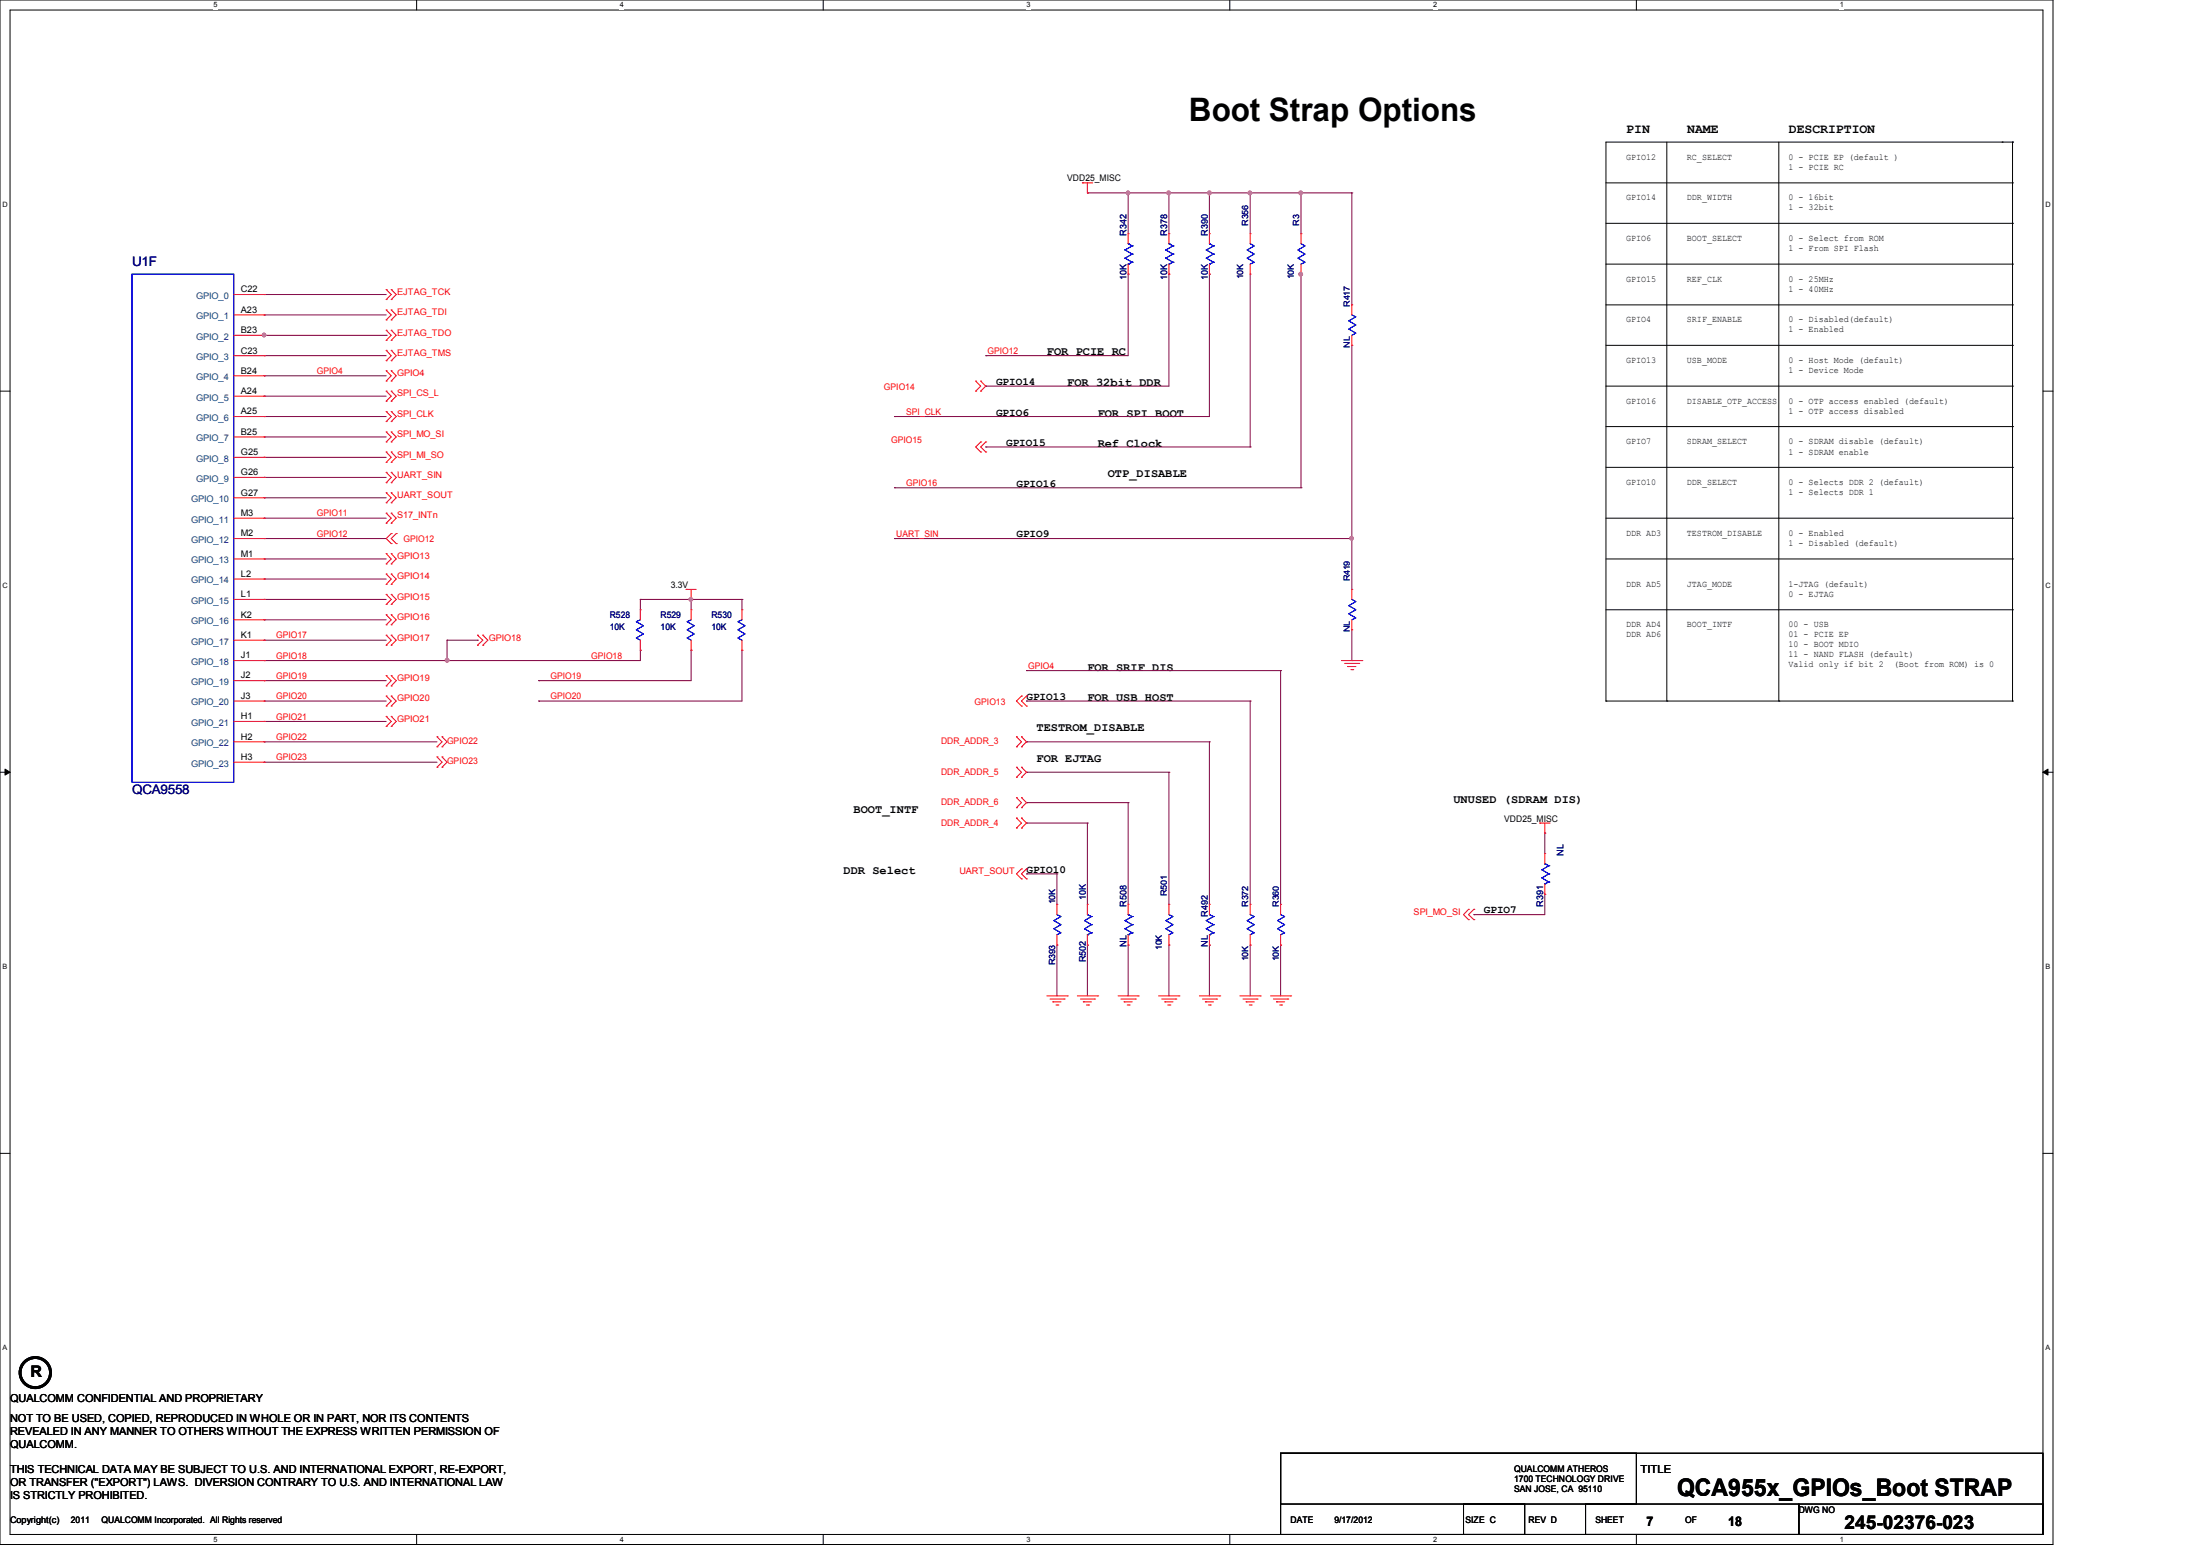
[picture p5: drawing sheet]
<svg xmlns="http://www.w3.org/2000/svg" width="297mm" height="210mm" viewBox="0 0 297 210" stroke-linecap="round" stroke-linejoin="round" font-family="sans-serif">
<path d="M0 0h277v208.4h-277zM1.4 1.4h274.3v205.7h-274.3z" fill="none" stroke="#000" stroke-width=".13"/>
<g fill="#fff">
<path d="M28.8 .1h.5v1.1h-.5z"/>
<path d="M28.8 207.2h.5v1.1h-.5z"/>
</g>
<path d="M56.2 0v1.4M56.2 207.1v1.3" fill="none" stroke="#000" stroke-width=".13"/>
<g fill="#fff">
<path d="M83.7 .1h.5v1.1h-.5z"/>
<path d="M83.7 207.2h.5v1.1h-.5z"/>
</g>
<path d="M111.1 0v1.4M111.1 207.1v1.3" fill="none" stroke="#000" stroke-width=".13"/>
<g fill="#fff">
<path d="M138.5 .1h.6v1.1h-.6z"/>
<path d="M138.5 207.2h.6v1.1h-.6z"/>
</g>
<path d="M165.9 0v1.4M165.9 207.1v1.3" fill="none" stroke="#000" stroke-width=".13"/>
<g fill="#fff">
<path d="M193.4 .1h.5v1.1h-.5z"/>
<path d="M193.4 207.2h.5v1.1h-.5z"/>
</g>
<path d="M220.8 0v1.4M220.8 207.1v1.3" fill="none" stroke="#000" stroke-width=".13"/>
<g fill="#fff">
<path d="M248.2 .1h.6v1.1h-.6z"/>
<path d="M248.2 207.2h.6v1.1h-.6z"/>
<path d="M.3 27.1h.8v1.1h-.8z"/>
<path d="M276 27.1h.7v1.1h-.7z"/>
<path d="M.3 78.5h.8v1.1h-.8z"/>
<path d="M276 78.5h.7v1.1h-.7z"/>
</g>
<path d="M0 52.8h1.4M275.7 52.8h1.3" fill="none" stroke="#000" stroke-width=".13"/>
<g fill="#fff">
<path d="M.3 129.9h.7v1.1h-.7z"/>
<path d="M276 129.9h.6v1.1h-.6z"/>
</g>
<path d="M0 104.2h1.4M275.7 104.2h1.3" fill="none" stroke="#000" stroke-width=".13"/>
<path d="M.7 103.8l.7 .4-.7 .4zM275.7 104.2l.7-.4v.8z" fill="#000" stroke="#000" stroke-width=".13"/>
<g fill="#fff">
<path d="M.3 181.4h.7v1.1h-.7z"/>
<path d="M276 181.4h.6v1.1h-.6z"/>
</g>
<g fill="none" stroke="#000" stroke-width=".13">
<path d="M224.9 19.2v75.4M240 19.2v75.4M270.2 19.2h.1M271.6 19.2h.1M271.6 19.2h-54.9v75.4M271.6 19.2v75.4M216.7 24.7h54.9M216.7 30.1h54.9M216.7 35.6h54.9M271.6 24.7h.1M271.6 30.1h.1M271.6 35.6h.1"/>
<path d="M216.7 41.1h54.9M216.7 46.6h54.9M216.7 52.1h54.9M216.7 57.6h54.9M271.6 41.1h.1M271.6 46.6h.1M271.6 52.1h.1M271.6 57.6h.1M216.7 63.1h54.9M216.7 69.9h54.9M216.7 75.4h54.9M271.6 63.1h.1"/>
<path d="M271.6 69.9h.1M271.6 75.4h.1M216.7 94.6h.1M216.7 94.6h54.9M216.7 82.3h54.9M224.9 94.6h.1M240 94.6h.1M271.6 94.6h.1M271.6 82.3h.1M0 155.7h1.4M275.7 155.7h1.3M172.8 196.1h48v6.9h-48z"/>
<path d="M172.8 196.1h102.9v11h-102.9zM197.5 203h8.2v4.1h-8.2zM214 203h28.7v4.1h-28.7zM242.7 203h33v4.1h-33z"/>
</g>
<g fill="none" stroke="#800040" stroke-width=".13">
<path d="M35.6 39.8h.1M35.6 39.8h16.5M146.7 26h.1M146.7 26h35.7M152.2 26h.1M152.2 37h.1M152.2 26v5.5M152.2 37v11h-19.2M157.7 37h.1M157.7 26h.1M157.7 26v5.5M157.7 37v15.1h-24.7"/>
<path d="M163.2 37h.1M163.2 26h.1M163.2 37v19.2h-42.5M163.2 26v5.5M168.7 26h.1M168.7 26v5.5M168.7 37v23.3M175.6 26h.1M175.6 26v5.5M175.6 37v28.8M182.4 26h.1M182.4 26v15.1"/>
<path d="M35.6 56.2h.1M35.6 59h.1M35.6 50.7h.1M35.6 42.5h.1M35.6 48h.1M35.6 53.5h.1M35.6 56.2h16.5M35.6 59h16.5M35.6 50.7h16.5M35.6 48h16.5M35.6 42.5h16.5M35.6 53.5h16.5"/>
<path d="M35.6 45.3h16.5M52.1 45.3h.1M120.7 56.2h.1M133 48h.1M133 52.1h.1M182.4 46.6h.1M182.4 46.6v32.9M35.6 61.7h.1M35.6 69.9h.1M35.6 75.4h.1M35.6 78.1h.1M35.6 64.4h.1"/>
<path d="M35.6 67.2h.1M35.6 72.7h.1M35.6 61.7h16.5M35.6 69.9h16.5M35.6 75.4h16.5M35.6 78.1h16.5M35.6 64.4h16.5M35.6 67.2h16.5M35.6 72.7h16.5M120.7 72.7h.1M120.7 65.8h.1M120.7 72.7h61.7"/>
<path d="M120.7 65.8h54.9M133 60.3h.1M133 60.3h35.7M168.7 60.3h.1M175.6 65.8h.1M182.4 72.7h.1M35.6 80.9h.1M35.6 83.7h.1M35.6 94.6h.1M35.6 86.4h.1M35.6 97.4h.1M35.6 91.9h.1"/>
<path d="M35.6 89.2h.1M35.6 80.9h16.5M35.6 83.7h16.5M35.6 94.6h16.5M35.6 86.4h16.5M35.6 97.4h16.5M35.6 91.9h16.5M60.3 89.2h.1M60.3 86.4h.1M60.3 86.4h4.1M60.3 86.4v2.8M64.4 86.4h.1"/>
<path d="M72.7 91.9h.1M72.7 94.6h.1M86.4 80.9h.1M86.4 87.8h.1M86.4 80.9h13.7M86.4 87.8v1.4h-50.8M86.4 80.9v1.4M93.3 80.9h.1M93.3 87.8h.1M93.3 80.9v1.4M93.3 87.8v4.1h-20.6M100.1 87.8h.1"/>
<path d="M100.1 80.9h.1M100.1 87.8v6.8h-27.4M100.1 80.9v1.4M138.5 94.6h.1M138.5 90.5h.1M138.5 94.6h30.2M138.5 90.5h34.3M168.7 94.6h.1M168.7 94.6v27.4M172.8 90.5h.1M172.8 90.5v31.5M182.4 89.2h.1"/>
<path d="M182.4 85v4.2M35.6 102.9h.1M35.6 100.1h.1M35.6 100.1h23.4M35.6 102.9h23.4M138.5 117.9h.1M138.5 104.2h.1M138.5 108.3h.1M138.5 111.1h.1M138.5 100.1h.1M138.5 117.9h4.1M138.5 104.2h19.2"/>
<path d="M138.5 108.3h13.7M138.5 111.1h8.2M138.5 100.1h24.7M142.6 117.9h.1M142.6 117.9v4.1M146.7 111.1h.1M146.7 111.1v10.9M152.2 108.3h.1M152.2 108.3v13.7M157.7 104.2h.1M157.7 104.2v17.8M163.2 100.1h.1"/>
<path d="M163.2 100.1v21.9M208.4 112.4h.1M208.4 112.4v2.8M142.6 127.6h.1M142.6 127.6v6.8M146.7 127.6h.1M146.7 127.6v6.8M152.2 127.6h.1M152.2 127.6v6.8M157.7 127.6h.1M157.7 127.6v6.8M163.2 127.6h.1"/>
<path d="M163.2 127.6v6.8M168.7 127.6h.1M168.7 127.6v6.8M172.8 127.6h.1M172.8 127.6v6.8M198.9 123.4h.1M208.4 120.7h.1M208.4 120.7v2.7h-9.5"/>
</g>
<g fill="#f0f" stroke="#f0f" stroke-width=".13">
<circle cx="152.2" cy="26" r=".24"/>
<circle cx="157.7" cy="26" r=".25"/>
<circle cx="182.4" cy="72.6" r=".25"/>
<circle cx="60.3" cy="89.1" r=".25"/>
<circle cx="93.2" cy="80.9" r=".25"/>
<circle cx="163.2" cy="26" r=".25"/>
<circle cx="175.5" cy="26" r=".25"/>
<circle cx="168.7" cy="26" r=".25"/>
<circle cx="175.5" cy="37" r=".25"/>
<circle cx="35.6" cy="45.2" r=".24"/>
</g>
<g fill="none" stroke="#f00" stroke-width=".13">
<path d="M31.5 39.8h4.1M35.6 39.8h.1M52.1 39.1h.1M52.1 39.1l.7 .7-.7 .6M52.8 39.1h.1M52.8 39.1l.7 .7-.7 .6M146 24.7h.1M146 24.7h1.4M146.7 26h.1M146.7 24.7v1.3M152.2 37h.1M152.2 31.5h.1"/>
<path d="M152.2 31.5v1.4M152.2 35.6v1.4M157.7 31.5h.1M157.7 37h.1M157.7 31.5v1.4M157.7 35.6v1.4M163.2 31.5h.1M163.2 37h.1M163.2 31.5v1.4M163.2 35.6v1.4M168.7 31.5h.1M168.7 37h.1"/>
<path d="M168.7 31.5v1.4M168.7 35.6v1.4M175.6 31.5h.1M175.6 37h.1M175.6 31.5v1.4M175.6 35.6v1.4M31.5 42.5h4.1M31.5 45.3h4.1M31.5 48h4.1M31.5 50.7h4.1M31.5 53.5h4.1M31.5 56.2h4.1"/>
<path d="M31.5 59h4.1M35.6 42.5h.1M35.6 45.3h.1M35.6 48h.1M35.6 50.7h.1M35.6 53.5h.1M35.6 56.2h.1M35.6 59h.1M52.1 43.2h.1M52.1 41.8h.1M52.1 45.9h.1M52.1 44.6h.1"/>
<path d="M52.1 48.7h.1M52.1 47.3h.1M52.1 40.4h.1M52.1 54.1h.1M52.1 52.8h.1M52.1 59.6h.1M52.1 58.3h.1M52.1 56.9h.1M52.1 55.5h.1M52.1 51.4h.1M52.1 50h.1M52.1 41.8l.7 .7-.7 .7"/>
<path d="M52.1 44.6l.7 .7-.7 .6M52.1 47.3l.7 .7-.7 .7M52.1 52.8l.7 .7-.7 .6M52.1 58.3l.7 .7-.7 .6M52.1 55.5l.7 .7-.7 .7M52.1 50l.7 .7-.7 .7M52.8 43.2h.1M52.8 41.8h.1M52.8 45.9h.1M52.8 44.6h.1M52.8 48.7h.1M52.8 47.3h.1"/>
<path d="M52.8 40.4h.1M52.8 54.1h.1M52.8 52.8h.1M52.8 59.6h.1M52.8 58.3h.1M52.8 56.9h.1M52.8 55.5h.1M52.8 51.4h.1M52.8 50h.1M52.8 41.8l.7 .7-.7 .7M52.8 44.6l.7 .7-.7 .6M52.8 47.3l.7 .7-.7 .7"/>
<path d="M52.8 52.8l.7 .7-.7 .6M52.8 58.3l.7 .7-.7 .6M52.8 55.5l.7 .7-.7 .7M52.8 50l.7 .7-.7 .7M131.7 52.8h.1M131.7 51.4h.1M131.7 51.4l.6 .7-.6 .7M132.3 51.4h.1M132.3 52.8h.1M132.3 59.6h.1M132.3 51.4l.7 .7-.7 .7M132.3 59.6l-.6 .7 .6 .7"/>
<path d="M133 59.6h.1M133 59.6l-.7 .7 .7 .7M182.4 41.1h.1M182.4 46.6h.1M182.4 41.1v1.4M182.4 45.3v1.3M31.5 61.7h4.1M31.5 64.4h4.1M31.5 67.2h4.1M31.5 69.9h4.1M31.5 72.7h4.1M31.5 75.4h4.1"/>
<path d="M31.5 78.1h4.1M35.6 61.7h.1M35.6 64.4h.1M35.6 67.2h.1M35.6 69.9h.1M35.6 72.7h.1M35.6 75.4h.1M35.6 78.1h.1M52.1 65.2h.1M52.1 63.8h.1M52.1 67.9h.1M52.1 66.5h.1"/>
<path d="M52.1 76.1h.1M52.1 74.7h.1M52.1 78.9h.1M52.1 77.5h.1M52.1 62.4h.1M52.1 61h.1M52.1 70.6h.1M52.1 69.3h.1M52.1 63.8l.7 .6-.7 .8M52.1 66.5l.7 .7-.7 .7M52.1 74.7l.7 .7-.7 .7M52.1 77.5l.7 .6-.7 .8"/>
<path d="M52.1 61l.7 .7-.7 .7M52.1 69.3l.7 .6-.7 .7M52.8 65.2h.1M52.8 63.8h.1M52.8 67.9h.1M52.8 66.5h.1M52.8 76.1h.1M52.8 74.7h.1M52.8 78.9h.1M52.8 77.5h.1M52.8 62.4h.1M52.8 61h.1"/>
<path d="M52.8 70.6h.1M52.8 69.3h.1M52.8 72h.1M52.8 73.4h.1M52.8 63.8l.7 .6-.7 .8M52.8 66.5l.7 .7-.7 .7M52.8 74.7l.7 .7-.7 .7M52.8 77.5l.7 .6-.7 .8M52.8 61l.7 .7-.7 .7M52.8 69.3l.7 .6-.7 .7M52.8 72l-.7 .7 .7 .7M53.5 73.4h.1"/>
<path d="M53.5 72h.1M53.5 72l-.7 .7 .7 .7M92.6 79.5h.1M92.6 79.5h1.3M93.3 79.5v1.4M132.3 61h.1M133 61h.1M182.4 79.5h.1M182.4 79.5v1.4M31.5 89.2h4.1M31.5 80.9h4.1M31.5 83.7h4.1"/>
<path d="M31.5 86.4h4.1M31.5 91.9h4.1M31.5 94.6h4.1M31.5 97.4h4.1M35.6 80.9h.1M35.6 83.7h.1M35.6 86.4h.1M35.6 89.2h.1M35.6 91.9h.1M35.6 94.6h.1M35.6 97.4h.1M52.1 84.3h.1"/>
<path d="M52.1 83h.1M52.1 81.6h.1M52.1 80.2h.1M52.1 87.1h.1M52.1 85.7h.1M52.1 98h.1M52.1 96.7h.1M52.1 92.6h.1M52.1 91.2h.1M52.1 95.3h.1M52.1 93.9h.1M52.1 83l.7 .7-.7 .6"/>
<path d="M52.1 80.2l.7 .7-.7 .7M52.1 85.7l.7 .7-.7 .7M52.1 96.7l.7 .7-.7 .6M52.1 91.2l.7 .7-.7 .7M52.1 93.9l.7 .7-.7 .7M52.8 84.3h.1M52.8 83h.1M52.8 81.6h.1M52.8 80.2h.1M52.8 87.1h.1M52.8 85.7h.1M52.8 98h.1"/>
<path d="M52.8 96.7h.1M52.8 92.6h.1M52.8 91.2h.1M52.8 95.3h.1M52.8 93.9h.1M52.8 83l.7 .7-.7 .6M52.8 80.2l.7 .7-.7 .7M52.8 85.7l.7 .7-.7 .7M52.8 96.7l.7 .7-.7 .6M52.8 91.2l.7 .7-.7 .7M52.8 93.9l.7 .7-.7 .7M59 99.4h.1"/>
<path d="M59 99.4l.6 .7-.6 .7M59.6 99.4h.1M59.6 99.4l.7 .7-.7 .7M64.4 87.1h.1M64.4 85.7h.1M64.4 85.7l.8 .7-.8 .7M65.2 87.1h.1M65.2 85.7h.1M65.2 85.7l.6 .7-.6 .7M86.4 87.8h.1M86.4 82.3h.1M86.4 82.3v1.4"/>
<path d="M86.4 86.4v1.4M93.3 80.9h.1M93.3 87.8h.1M93.3 82.3h.1M93.3 82.3v1.4M93.3 86.4v1.4M100.1 87.8h.1M100.1 82.3h.1M100.1 82.3v1.4M100.1 86.4v1.4M137.2 99.4h.1M137.2 99.4l.6 .7-.6 .7"/>
<path d="M137.8 93.9h.1M137.8 95.3h.1M137.8 99.4h.1M137.8 93.9l-.6 .7 .6 .7M137.8 99.4l.7 .7-.7 .7M138.5 93.9h.1M138.5 95.3h.1M138.5 93.9l-.7 .7 .7 .7M181 89.2h2.8M181.4 89.5h1.9M181.9 90h.1M181.9 90h1.1"/>
<path d="M182.3 90.4h.2M182.4 85h.1M182.4 83.7v1.3M182.5 90.4h.1M183.3 89.5h.1M183.8 89.2h.1M31.5 100.1h4.1M31.5 102.9h4.1M35.6 100.1h.1M35.6 102.9h.1M59 100.8h.1M59 103.5h.1"/>
<path d="M59 102.2h.1M59 102.2l.6 .7-.6 .6M59.6 100.8h.1M59.6 103.5h.1M59.6 102.2h.1M59.6 102.2l.7 .7-.7 .6M137.2 100.8h.1M137.2 103.5h.1M137.2 104.9h.1M137.2 107.7h.1M137.2 109h.1M137.2 110.4h.1"/>
<path d="M137.2 111.8h.1M137.2 103.5l.6 .7-.6 .7M137.2 107.7l.6 .6-.6 .7M137.2 110.4l.6 .7-.6 .7M137.8 118.6h.1M137.8 117.3h.1M137.8 100.8h.1M137.8 104.9h.1M137.8 103.5h.1M137.8 109h.1M137.8 107.7h.1M137.8 111.8h.1"/>
<path d="M137.8 110.4h.1M137.8 117.3l-.6 .6 .6 .7M137.8 103.5l.7 .7-.7 .7M137.8 107.7l.7 .6-.7 .7M137.8 110.4l.7 .7-.7 .7M138.5 118.6h.1M138.5 117.3h.1M138.5 117.3l-.7 .6 .7 .7M207.8 111.1h.1M207.8 111.1h1.4M208.4 112.4h.1M208.4 115.2h.1"/>
<path d="M208.4 111.1v1.3M208.4 115.2v1.4M208.4 119.3v1.4M141.3 134.4h2.7M141.7 134.8h1.9M142.1 135.2h.1M142.1 135.2h1.1M142.5 135.6h.2M142.6 127.6h.1M142.6 122h.1M142.6 122v1.4M142.6 126.2v1.4"/>
<path d="M142.7 135.6h.1M143.6 134.8h.1M144 134.4h.1M145.4 134.4h2.7M145.8 134.8h1.9M146.2 135.2h.1M146.2 135.2h1.1M146.6 135.6h.3M146.7 127.6h.1M146.7 122h.1M146.7 122v1.4M146.7 126.2v1.4"/>
<path d="M146.9 135.6h.1M147.7 134.8h.1M148.1 134.4h.1M150.9 134.4h2.7M151.3 134.8h1.9M151.7 135.2h.1M151.7 135.2h1.1M152.1 135.6h.3M152.2 127.6h.1M152.2 122h.1M152.2 122v1.4M152.2 126.2v1.4"/>
<path d="M152.4 135.6h.1M153.2 134.8h.1M153.6 134.4h.1M156.3 134.4h2.8M156.8 134.8h1.9M157.2 135.2h.1M157.2 135.2h1.1M157.6 135.6h.3M157.7 122h.1M157.7 127.6h.1M157.7 122v1.4M157.7 126.2v1.4"/>
<path d="M157.9 135.6h.1M158.7 134.8h.1M159.1 134.4h.1M161.8 134.4h2.8M162.3 134.8h1.9M162.6 135.2h.1M162.6 135.2h1.1M163.1 135.6h.2M163.2 127.6h.1M163.2 122h.1M163.2 122v1.4M163.2 126.2v1.4"/>
<path d="M163.3 135.6h.1M164.2 134.8h.1M164.6 134.4h.1M167.3 134.4h2.8M167.7 134.8h1.9M168.1 135.2h.1M168.1 135.2h1.1M168.6 135.6h.2M168.7 122h.1M168.7 127.6h.1M168.7 122v1.4M168.7 126.2v1.4"/>
<path d="M168.8 135.6h.1M169.6 134.8h.1M170.1 134.4h.1M171.4 134.4h2.8M171.8 134.8h2M172.3 135.2h.1M172.3 135.2h1.1M172.7 135.6h.2M172.8 122h.1M172.8 127.6h.1M172.8 122v1.4M172.8 126.2v1.4"/>
<path d="M172.9 135.6h.1M173.8 134.8h.1M174.2 134.4h.1M198.2 124.1h.1M198.2 122.7h.1M198.2 122.7l-.7 .7 .7 .7M198.9 124.1h.1M198.9 122.7h.1M198.9 122.7l-.7 .7 .7 .7M208.4 120.7h.1"/>
</g>
<circle cx="4.8" cy="185.3" r="2.04" fill="none" stroke="#000" stroke-width=".38"/>
<g fill="none" stroke="#00f" stroke-width=".13">
<path d="M17.8 37h13.7v68.6h-13.7zM151.8 34.8h.1M151.8 33.7h.1M151.8 34.8l1 .6M151.8 33.7l1 .6M152.2 35.6h.1M152.2 32.9h.1M152.2 32.9l.6 .3M152.8 35.4h.1M152.8 34.3h.1M152.8 33.2h.1M152.8 35.4l-.6 .2"/>
<path d="M152.8 34.3l-1 .5M152.8 33.2l-1 .5M157.3 33.7h.1M157.3 34.8h.1M157.3 33.7l1 .6M157.3 34.8l1 .6M157.7 32.9h.1M157.7 35.6h.1M157.7 32.9l.6 .3M158.3 33.2h.1M158.3 34.3h.1M158.3 35.4h.1"/>
<path d="M158.3 33.2l-1 .5M158.3 34.3l-1 .5M158.3 35.4l-.6 .2M162.8 33.7h.1M162.8 34.8h.1M162.8 33.7l.9 .6M162.8 34.8l.9 .6M163.2 32.9h.1M163.2 35.6h.1M163.2 32.9l.5 .3M163.7 33.2h.1M163.7 34.3h.1"/>
<path d="M163.7 35.4h.1M163.7 33.2l-.9 .5M163.7 34.3l-.9 .5M163.7 35.4l-.5 .2M168.7 32.9l.5 .3-.9 .5 .9 .6-.9 .5 .9 .6-.5 .2M175.6 32.9l.5 .3-1 .5 1 .6-1 .5 1 .6-.5 .2M182.4 42.5l.6 .3-1 .5 1 .6-1 .5 1 .6-.6 .3M86.4 83.7l-.5 .2 .9 .6-.9 .5 .9 .6-.9 .5 .5 .3M93.3 83.7l-.6 .2 1 .6-1 .5 1 .6-1 .5 .6 .3M100.1 83.7l-.5 .2 .9 .6-.9 .5 .9 .6-.9 .5 .5 .3M182.4 80.9l.6 .3-1 .5 1 .6-1 .5 1 .6-.6 .3M208.1 117.4h.1"/>
<path d="M208.1 118.5h.1M208.1 117.4l.9 .5M208.1 118.5l.9 .5M208.4 116.6h.1M208.4 119.3h.1M208.4 116.6l.6 .2M209 116.8h.1M209 117.9h.1M209 119h.1M209 116.8l-.9 .6M209 117.9l-.9 .6M209 119l-.6 .3"/>
<path d="M142.6 123.4l.6 .3-1 .5 1 .6-1 .5 1 .6-.6 .3M146.3 125.3h.1M146.3 124.2h.1M146.3 125.3l1 .6M146.3 124.2l1 .6M146.7 126.2h.1M146.7 123.4h.1M146.7 123.4l.6 .3M147.3 125.9h.1M147.3 124.8h.1M147.3 123.7h.1M147.3 125.9l-.6 .3"/>
<path d="M147.3 124.8l-1 .5M147.3 123.7l-1 .5M151.8 125.3h.1M151.8 124.2h.1M151.8 125.3l1 .6M151.8 124.2l1 .6M152.2 126.2h.1M152.2 123.4h.1M152.2 123.4l.6 .3M152.8 125.9h.1M152.8 124.8h.1M152.8 123.7h.1"/>
<path d="M152.8 125.9l-.6 .3M152.8 124.8l-1 .5M152.8 123.7l-1 .5M157.7 123.4l.6 .3-1 .5 1 .6-1 .5 1 .6-.6 .3M162.8 125.3h.1M162.8 124.2h.1M162.8 125.3l.9 .6M162.8 124.2l.9 .6M163.2 126.2h.1M163.2 123.4h.1M163.2 123.4l.5 .3M163.7 125.9h.1"/>
<path d="M163.7 124.8h.1M163.7 123.7h.1M163.7 125.9l-.5 .3M163.7 124.8l-.9 .5M163.7 123.7l-.9 .5M168.7 123.4l.5 .3-.9 .5 .9 .6-.9 .5 .9 .6-.5 .3M172.8 123.4l.6 .3-1 .5 1 .6-1 .5 1 .6-.6 .3"/>
</g>
<text font-size="4.4" x="160.4" y="16.3">Boot Strap Options</text>
<text font-size="3.3" x="226.3" y="201.9">QCA955x_GPIOs_Boot STRAP</text>
<text font-size="2.6" x="248.9" y="206.3">245-02376-023</text>
<text font-size="2.2" x="4.1" y="185.8">R</text>
<g font-size="1.8">
<text x="219.5" y="17.9">PIN</text>
<text x="227.7" y="17.9">NAME</text>
<text x="241.4" y="17.9">DESCRIPTION</text>
<text x="222.2" y="206">7</text>
<text x="233.2" y="206">18</text>
</g>
<g font-size="1.8" fill="#000080">
<text x="17.8" y="35.9">U1F</text>
<text x="17.8" y="107.2">QCA9558</text>
</g>
<g font-size="1.6">
<text x="141.3" y="48">FOR PCIE RC</text>
<text x="144" y="52.1">FOR 32bit DDR</text>
<text x="148.1" y="56.2">FOR SPI BOOT</text>
<text x="148.1" y="60.3">Ref Clock</text>
<text x="149.5" y="64.4">OTP_DISABLE</text>
<text x="146.7" y="94.6">FOR USB HOST</text>
<text x="146.7" y="90.5">FOR SRIF DIS</text>
<text x="139.9" y="98.7">TESTROM_DISABLE</text>
<text x="139.9" y="102.8">FOR EJTAG</text>
<text x="115.2" y="109.7">BOOT_INTF</text>
<text x="196.1" y="108.3">UNUSED (SDRAM DIS)</text>
<text x="113.8" y="117.9">DDR Select</text>
</g>
<g font-size="1.5">
<text x="134.4" y="51.9">GPIO14</text>
<text x="134.4" y="56.1">GPIO6</text>
<text x="135.8" y="60.2">GPIO15</text>
<text x="137.2" y="65.7">GPIO16</text>
<text x="137.2" y="72.5">GPIO9</text>
<text x="138.5" y="94.5">GPIO13</text>
<text x="138.5" y="117.8">GPIO10</text>
<text x="200.2" y="123.3">GPIO7</text>
<text x="1.4" y="189.2">QUALCOMM CONFIDENTIAL AND PROPRIETARY</text>
<text x="1.4" y="192">NOT TO BE USED, COPIED, REPRODUCED IN WHOLE OR IN PART, NOR ITS CONTENTS</text>
<text x="1.4" y="193.7">REVEALED IN ANY MANNER TO OTHERS WITHOUT THE EXPRESS WRITTEN PERMISSION OF</text>
<text x="1.4" y="195.5">QUALCOMM.</text>
<text x="1.4" y="198.8">THIS TECHNICAL DATA MAY BE SUBJECT TO U.S. AND INTERNATIONAL EXPORT, RE-EXPORT,</text>
<text x="1.4" y="200.6">OR TRANSFER (&quot;EXPORT&quot;) LAWS. DIVERSION CONTRARY TO U.S. AND INTERNATIONAL LAW</text>
<text x="1.4" y="202.3">IS STRICTLY PROHIBITED.</text>
<text x="221.4" y="198.8">TITLE</text>
</g>
<g font-size="1.2">
<text x="219.4" y="21.6">GPIO12</text>
<text x="227.6" y="21.6">RC_SELECT</text>
<text x="241.3" y="21.6">0 - PCIE EP (default )</text>
<text x="241.3" y="22.9">1 - PCIE RC</text>
<text x="144" y="24.4">VDD25_MISC</text>
<text x="219.4" y="27.1">GPIO14</text>
<text x="227.6" y="27.1">DDR_WIDTH</text>
<text x="241.3" y="27.1">0 - 16bit</text>
<text x="241.3" y="28.4">1 - 32bit</text>
<text x="219.4" y="32.6">GPIO6</text>
<text x="227.6" y="32.6">BOOT_SELECT</text>
<text x="241.3" y="32.6">0 - Select from ROM</text>
<text x="241.3" y="33.9">1 - From SPI Flash</text>
<text x="32.5" y="39.5">C22</text>
<text x="219.4" y="38">GPIO15</text>
<text x="227.6" y="38">REF_CLK</text>
<text x="241.3" y="38">0 - 25MHz</text>
<text x="241.3" y="39.4">1 - 40MHz</text>
<text x="32.5" y="42.2">A23</text>
<text x="32.5" y="45">B23</text>
<text x="32.5" y="47.7">C23</text>
<text x="219.4" y="43.5">GPIO4</text>
<text x="227.6" y="43.5">SRIF_ENABLE</text>
<text x="241.3" y="43.5">0 - Disabled(default)</text>
<text x="241.3" y="44.9">1 - Enabled</text>
<text x="32.5" y="50.4">B24</text>
<text x="32.5" y="53.2">A24</text>
<text x="219.4" y="49">GPIO13</text>
<text x="227.6" y="49">USB_MODE</text>
<text x="241.3" y="49">0 - Host Mode (default)</text>
<text x="241.3" y="50.4">1 - Device Mode</text>
<text x="32.5" y="55.9">A25</text>
<text x="32.5" y="58.7">B25</text>
<text x="219.4" y="54.5">GPIO16</text>
<text x="219.4" y="60">GPIO7</text>
<text x="227.6" y="54.5">DISABLE_OTP_ACCESS</text>
<text x="227.6" y="60">SDRAM_SELECT</text>
<text x="241.3" y="54.5">0 - OTP access enabled (default)</text>
<text x="241.3" y="55.8">1 - OTP access disabled</text>
<text x="241.3" y="60">0 - SDRAM disable (default)</text>
<text x="32.5" y="61.4">G25</text>
<text x="32.5" y="64.1">G26</text>
<text x="219.4" y="65.4">GPIO10</text>
<text x="227.6" y="65.4">DDR_SELECT</text>
<text x="241.3" y="61.3">1 - SDRAM enable</text>
<text x="241.3" y="65.4">0 - Selects DDR 2 (default)</text>
<text x="32.5" y="66.9">G27</text>
<text x="32.5" y="69.6">M3</text>
<text x="241.3" y="66.8">1 - Selects DDR 1</text>
<text x="32.5" y="72.4">M2</text>
<text x="32.5" y="75.1">M1</text>
<text x="32.5" y="77.9">L2</text>
<text x="219.4" y="72.3">DDR AD3</text>
<text x="227.6" y="72.3">TESTROM_DISABLE</text>
<text x="241.3" y="72.3">0 - Enabled</text>
<text x="241.3" y="73.7">1 - Disabled (default)</text>
<text x="32.5" y="80.6">L1</text>
<text x="32.5" y="83.4">K2</text>
<text x="90.5" y="79.3">3.3V</text>
<text x="219.4" y="79.2">DDR AD5</text>
<text x="227.6" y="79.2">JTAG_MODE</text>
<text x="241.3" y="79.2">1-JTAG (default)</text>
<text x="241.3" y="80.5">0 - EJTAG</text>
<text x="32.5" y="86.1">K1</text>
<text x="32.5" y="88.9">J1</text>
<text x="219.4" y="84.7">DDR AD4</text>
<text x="219.4" y="86">DDR AD6</text>
<text x="227.6" y="84.7">BOOT_INTF</text>
<text x="241.3" y="84.7">00 - USB</text>
<text x="241.3" y="86">01 - PCIE EP</text>
<text x="241.3" y="87.4">10 - BOOT MDIO</text>
<text x="241.3" y="88.7">11 - NAND FLASH (default)</text>
<text x="32.5" y="91.6">J2</text>
<text x="32.5" y="94.3">J3</text>
<text x="241.3" y="90.1">Valid only if bit 2</text>
<text x="255.6" y="90.1">(Boot from ROM) is 0</text>
<text x="32.5" y="97.1">H1</text>
<text x="32.5" y="99.8">H2</text>
<text x="32.5" y="102.6">H3</text>
<text x="203" y="110.9">VDD25_MISC</text>
<text x="204.3" y="198.6">QUALCOMM ATHEROS</text>
<text x="204.3" y="200">1700 TECHNOLOGY DRIVE</text>
<text x="204.3" y="201.4">SAN JOSE, CA 95110</text>
<text x="1.4" y="205.5">Copyright(c)</text>
<text x="9.6" y="205.5">2011</text>
<text x="13.7" y="205.5">QUALCOMM Incorporated. All Rights reserved</text>
<text x="174.1" y="205.5">DATE</text>
<text x="180.1" y="205.5">9/17/2012</text>
<text x="197.8" y="205.5">SIZE C</text>
<text x="206.3" y="205.5">REV D</text>
<text x="215.3" y="205.5">SHEET</text>
<text x="227.4" y="205.5">OF</text>
<text x="242.7" y="204.1">DWG NO</text>
</g>
<g font-size="1.2" fill="#000080">
<text x="152" y="31.8" transform="rotate(-90 152 31.8)">R342</text>
<text x="157.5" y="31.8" transform="rotate(-90 157.5 31.8)">R378</text>
<text x="163" y="31.8" transform="rotate(-90 163 31.8)">R390</text>
<text x="168.4" y="30.4" transform="rotate(-90 168.4 30.4)">R356</text>
<text x="175.3" y="30.4" transform="rotate(-90 175.3 30.4)">R3</text>
<text x="152" y="37.8" transform="rotate(-90 152 37.8)">10K</text>
<text x="157.5" y="37.8" transform="rotate(-90 157.5 37.8)">10K</text>
<text x="163" y="37.8" transform="rotate(-90 163 37.8)">10K</text>
<text x="167.8" y="37.7" transform="rotate(-90 167.8 37.7)">10K</text>
<text x="174.6" y="37.7" transform="rotate(-90 174.6 37.7)">10K</text>
<text x="182.1" y="41.4" transform="rotate(-90 182.1 41.4)">R417</text>
<text x="182.1" y="46.9" transform="rotate(-90 182.1 46.9)">NL</text>
<text x="82.3" y="83.4">R528</text>
<text x="89.1" y="83.4">R529</text>
<text x="96" y="83.4">R530</text>
<text x="182.1" y="78.4" transform="rotate(-90 182.1 78.4)">R419</text>
<text x="82.3" y="85">10K</text>
<text x="89.1" y="85">10K</text>
<text x="96" y="85">10K</text>
<text x="182.1" y="85.3" transform="rotate(-90 182.1 85.3)">NL</text>
<text x="211" y="115.5" transform="rotate(-90 211 115.5)">NL</text>
<text x="142.4" y="122" transform="rotate(-90 142.4 122)">10K</text>
<text x="146.5" y="121.5" transform="rotate(-90 146.5 121.5)">10K</text>
<text x="152" y="122.3" transform="rotate(-90 152 122.3)">R508</text>
<text x="157.5" y="120.9" transform="rotate(-90 157.5 120.9)">R501</text>
<text x="163" y="123.7" transform="rotate(-90 163 123.7)">R492</text>
<text x="168.4" y="122.3" transform="rotate(-90 168.4 122.3)">R372</text>
<text x="172.6" y="122.3" transform="rotate(-90 172.6 122.3)">R360</text>
<text x="208.2" y="122.3" transform="rotate(-90 208.2 122.3)">R391</text>
<text x="142.4" y="130.3" transform="rotate(-90 142.4 130.3)">R393</text>
<text x="146.5" y="129.9" transform="rotate(-90 146.5 129.9)">R502</text>
<text x="152" y="127.8" transform="rotate(-90 152 127.8)">NL</text>
<text x="156.8" y="128.2" transform="rotate(-90 156.8 128.2)">10K</text>
<text x="163" y="127.8" transform="rotate(-90 163 127.8)">NL</text>
<text x="168.4" y="129.8" transform="rotate(-90 168.4 129.8)">10K</text>
<text x="172.6" y="129.8" transform="rotate(-90 172.6 129.8)">10K</text>
</g>
<g font-size="1.2" fill="#004080">
<text x="26.5" y="40.3">GPIO_0</text>
<text x="26.5" y="43.1">GPIO_1</text>
<text x="26.5" y="45.8">GPIO_2</text>
<text x="26.5" y="48.6">GPIO_3</text>
<text x="26.5" y="51.3">GPIO_4</text>
<text x="26.5" y="54.1">GPIO_5</text>
<text x="26.5" y="56.8">GPIO_6</text>
<text x="26.5" y="59.6">GPIO_7</text>
<text x="26.5" y="62.3">GPIO_8</text>
<text x="26.5" y="65">GPIO_9</text>
<text x="25.8" y="67.8">GPIO_10</text>
<text x="25.8" y="70.5">GPIO_11</text>
<text x="25.8" y="73.3">GPIO_12</text>
<text x="25.8" y="76">GPIO_13</text>
<text x="25.8" y="78.7">GPIO_14</text>
<text x="25.8" y="81.5">GPIO_15</text>
<text x="25.8" y="84.2">GPIO_16</text>
<text x="25.8" y="87">GPIO_17</text>
<text x="25.8" y="89.7">GPIO_18</text>
<text x="25.8" y="92.5">GPIO_19</text>
<text x="25.8" y="95.2">GPIO_20</text>
<text x="25.8" y="98">GPIO_21</text>
<text x="25.8" y="100.7">GPIO_22</text>
<text x="25.8" y="103.5">GPIO_23</text>
</g>
<g font-size="1.2" fill="#f00">
<text x="53.6" y="39.8">EJTAG_TCK</text>
<text x="53.6" y="42.5">EJTAG_TDI</text>
<text x="53.6" y="45.3">EJTAG_TDO</text>
<text x="133.3" y="47.8">GPIO12</text>
<text x="42.8" y="50.5">GPIO4</text>
<text x="53.6" y="48">EJTAG_TMS</text>
<text x="53.6" y="53.5">SPI_CS_L</text>
<text x="53.6" y="50.8">GPIO4</text>
<text x="119.3" y="52.6">GPIO14</text>
<text x="53.6" y="59">SPI_MO_SI</text>
<text x="53.6" y="56.3">SPI_CLK</text>
<text x="120.3" y="59.8">GPIO15</text>
<text x="122.3" y="56">SPI_CLK</text>
<text x="53.6" y="64.5">UART_SIN</text>
<text x="53.6" y="61.8">SPI_MI_SO</text>
<text x="122.3" y="65.6">GPIO16</text>
<text x="42.8" y="69.7">GPIO11</text>
<text x="53.6" y="67.2">UART_SOUT</text>
<text x="53.6" y="70">S17_INTn</text>
<text x="42.8" y="72.4">GPIO12</text>
<text x="53.6" y="75.5">GPIO13</text>
<text x="54.4" y="73.2">GPIO12</text>
<text x="120.9" y="72.4">UART_SIN</text>
<text x="53.6" y="78.2">GPIO14</text>
<text x="53.6" y="83.7">GPIO16</text>
<text x="53.6" y="80.9">GPIO15</text>
<text x="37.3" y="86.1">GPIO17</text>
<text x="37.3" y="88.9">GPIO18</text>
<text x="53.6" y="86.4">GPIO17</text>
<text x="66" y="86.4">GPIO18</text>
<text x="79.8" y="88.9">GPIO18</text>
<text x="37.3" y="94.4">GPIO20</text>
<text x="37.3" y="91.6">GPIO19</text>
<text x="53.6" y="91.9">GPIO19</text>
<text x="53.6" y="94.7">GPIO20</text>
<text x="74.3" y="91.6">GPIO19</text>
<text x="74.3" y="94.4">GPIO20</text>
<text x="131.5" y="95.1">GPIO13</text>
<text x="138.8" y="90.3">GPIO4</text>
<text x="37.3" y="97.1">GPIO21</text>
<text x="37.3" y="99.9">GPIO22</text>
<text x="53.6" y="97.4">GPIO21</text>
<text x="60.3" y="100.4">GPIO22</text>
<text x="127" y="100.4">DDR_ADDR_3</text>
<text x="37.3" y="102.6">GPIO23</text>
<text x="60.3" y="103.2">GPIO23</text>
<text x="127" y="104.6">DDR_ADDR_5</text>
<text x="127" y="108.7">DDR_ADDR_6</text>
<text x="127" y="111.4">DDR_ADDR_4</text>
<text x="129.5" y="118">UART_SOUT</text>
<text x="190.7" y="123.5">SPI_MO_SI</text>
</g>
<g font-size="1">
<text x="28.8" y="1">5</text>
<text x="83.7" y="1">4</text>
<text x="138.5" y="1">3</text>
<text x="193.4" y="1">2</text>
<text x="248.3" y="1">1</text>
<text x=".3" y="27.9">D</text>
<text x="276" y="27.9">D</text>
<text x=".3" y="79.4">C</text>
<text x="276" y="79.4">C</text>
<text x=".3" y="130.8">B</text>
<text x="276" y="130.8">B</text>
<text x=".3" y="182.2">A</text>
<text x="276" y="182.2">A</text>
<text x="28.8" y="208.1">5</text>
<text x="83.7" y="208.1">4</text>
<text x="138.5" y="208.1">3</text>
<text x="193.4" y="208.1">2</text>
<text x="248.3" y="208.1">1</text>
</g>
</svg>
